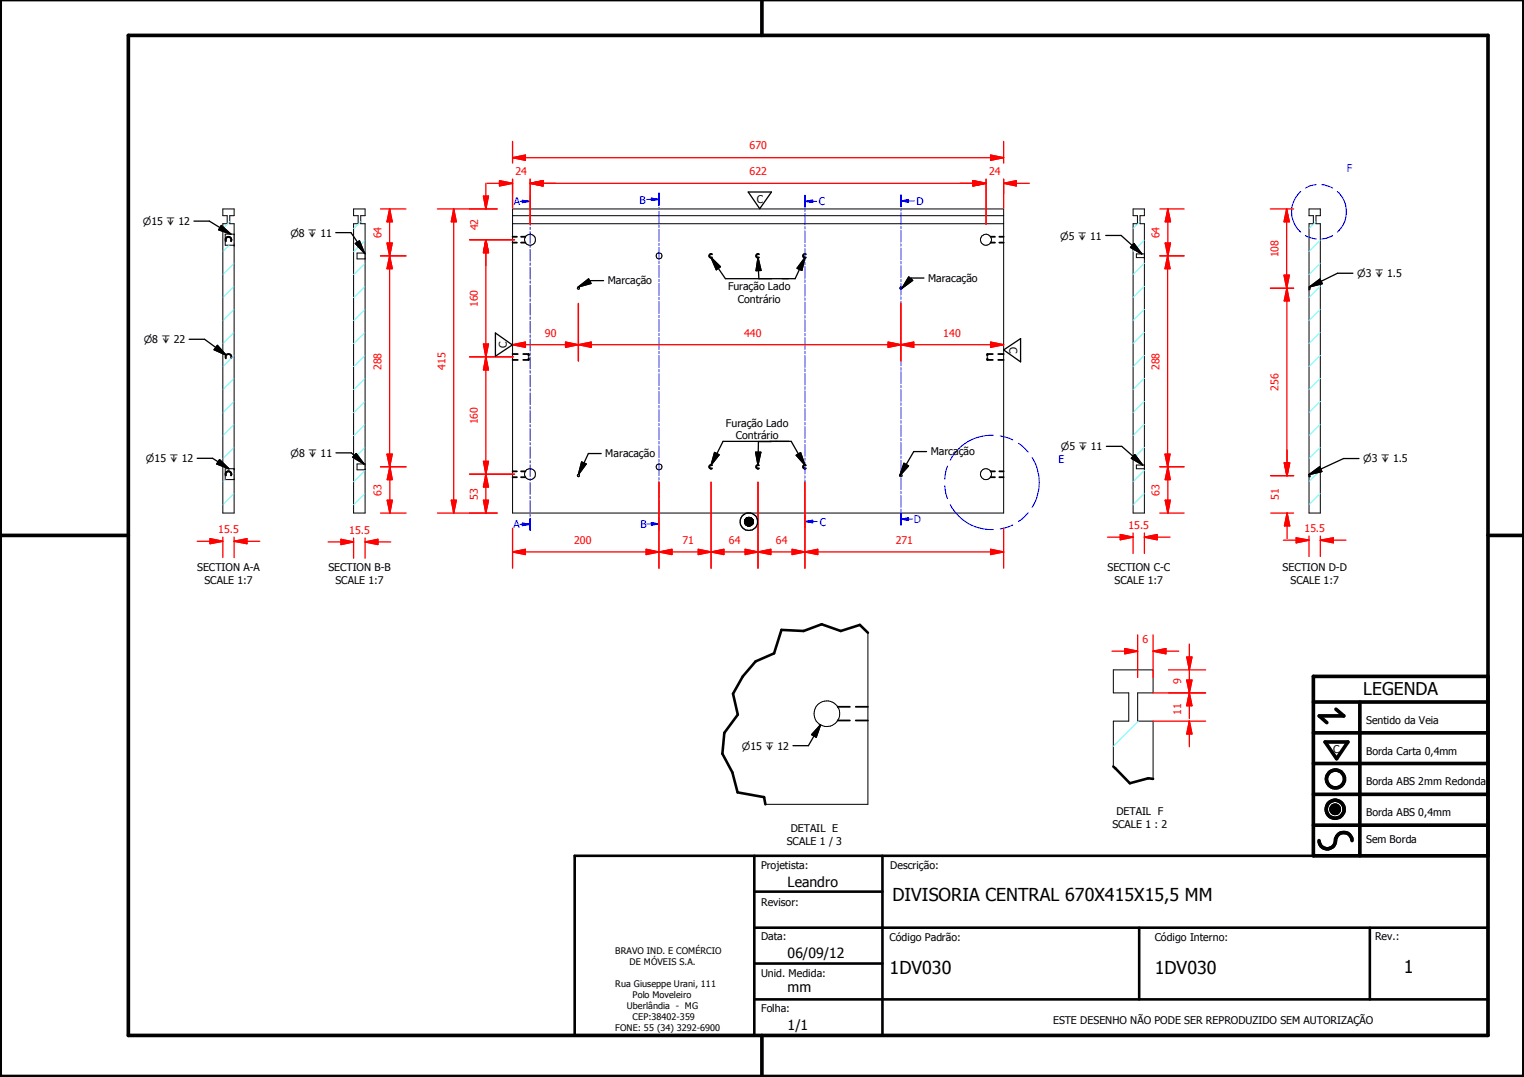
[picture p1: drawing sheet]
<svg xmlns="http://www.w3.org/2000/svg" width="297mm" height="210mm" viewBox="0 0 297 210" stroke-linecap="round" stroke-linejoin="round" font-family="sans-serif">
<g fill="none" stroke="#000" stroke-width=".19">
<path d="M43.4 40.7h2.2v1.3h-.8v1.6h.8v56.4h-2.2v-56.4h.9v-1.6h-.9zM45.6 47.8h.1M45.6 45.6h-1.7v2.2h1.7M68.9 40.7h2.3v1.3h-.9v1.6h.9v56.4h-2.3v-56.4h.9v-1.6h-.9zM71.2 49.3h.1M71.2 49.3h-1.6v1.2h1.6M99.9 40.7h95.7v59.3h-95.7zM99.9 42h95.7M99.9 43.6h95.7M112.6 56h.3v.3h-.3zM175.5 56h.3l-.1 .3h-.2zM220.8 40.7h2.3v1.3h-.9v1.6h.9v56.4h-2.3v-56.4h.9v-1.6h-.9z"/>
<path d="M223.1 50.2h.1M223.1 49.5h-1.6v.7h1.6M255.1 56.3h.1M255.1 55.9h.3v.4h-.3M255.1 40.7h2.2v1.3h-.8v1.6h.8v56.4h-2.2v-56.4h.9v-1.6h-.9zM45.6 91.4h.1M45.6 91.4h-1.7v2.1h1.7M71.2 90.4h-1.6v1.2h1.6M112.6 92.5l.3 .1v.3l-.3-.1zM175.5 92.5l.3 .1-.1 .3h-.2zM223.1 90.6h-1.6v.8h1.6M255.1 92.5h.1"/>
<path d="M255.1 92.5h.3v.4h-.3M145.1 101.5v.4zM145.1 101.5v.3zM145.1 101.6v.2zM145.2 101.4v.5zM145.2 101.4l-.1 .5zM145.2 101.3v.7zM145.2 101.3v.6zM145.2 101.3v.8zM145.3 101.2v1zM145.3 101.2l-.1 .9zM145.3 101.1v1.1z"/>
<path d="M145.4 101v1.3zM145.4 101l-.1 1.2zM145.5 101v1.4zM145.5 100.9v1.5zM145.6 100.9v1.5zM145.7 100.9v1.6zM145.8 100.8v1.7zM145.9 100.8v1.7zM145.9 100.8l-.1 1.7zM146 100.8v1.7zM146 100.8l-.1 1.7zM146.1 100.8l-.1 1.7z"/>
<path d="M146.1 100.8v1.7zM146.2 100.9l-.1 1.6zM146.2 100.9v1.6zM146.3 100.9l-.1 1.6zM146.3 100.9v1.5zM146.4 100.9l-.1 1.5zM146.4 100.9v1.5zM146.5 101l-.1 1.4zM146.5 101v1.4zM146.5 101v1.3zM146.6 101.1l-.1 1.2zM146.6 101.1v1.1z"/>
<path d="M146.6 101.2v1zM146.7 101.3l-.1 .9zM146.7 101.3v.8zM146.7 101.3v.7zM146.8 101.4l-.1 .6zM146.8 101.4v.5zM146.8 101.5v.4zM146.8 101.6v.3zM146.8 101.6v.2zM169.2 123.3v33.5h-20M217 149.4v-8.9h3v-5.5h-3v-4.4h7.7v4.4h-3v5.5h3v11.3M259.4 157.6l1.6 .1z"/>
<path d="M259.4 157.7l1.6 .1zM259.4 157.8l1.6 .1zM259.4 157.9h1.6v.1zM259.4 157.9l1.6 .1h-1.5zM259.4 157.6h1.6zM259.5 158h1.5zM259.5 158l1.4 .1zM259.5 157.5l1.5 .1zM259.5 158.1h1.4zM259.5 157.4l1.5 .1zM259.5 158.1l1.4 .1zM259.5 157.3l1.4 .1z"/>
<path d="M259.6 158.2h1.3zM259.6 158.2h1.2zM259.6 157.2l1.3 .1zM259.6 158.2l1.2 .1zM259.6 157.2h1.3zM259.7 158.3h1.1zM259.7 158.3l1 .1zM259.7 157.1l1.1 .1zM259.7 157.1h1.1zM259.8 158.4h.9zM259.8 158.4h.8zM259.8 157.1h1z"/>
<path d="M259.8 157.1h.9zM259.8 158.4l.8 .1zM259.8 157l.9 .1zM259.8 157h.8zM259.9 158.5h.7zM259.9 158.5h.6zM259.9 157h.7zM260 158.5h.5zM260 158.5h.4zM260 157h.6zM260.1 158.5h.3zM260.1 158.5h.2z"/>
<path d="M260.1 156.9l.4 .1zM260.1 156.9h.3zM260.1 156.9h.2z"/>
<circle cx="103.3" cy="46.7" r="1.07"/>
<circle cx="128.5" cy="49.9" r=".59"/>
<circle cx="192.2" cy="46.7" r="1.08"/>
<circle cx="103.3" cy="92.4" r="1.07"/>
<circle cx="128.5" cy="91" r=".57"/>
<circle cx="192.2" cy="92.4" r="1.07"/>
<circle cx="161.2" cy="139.1" r="2.5"/>
</g>
<g fill="none" stroke="#000" stroke-width=".35">
<path d="M44 47v-.5a.59 .59 0 0 1 .8-.3 .59 .59 0 0 1 .2 .8M99.9 46.1h.8M99.9 47.3h.8M101.6 46.1h.8M101.6 47.3h.8M138.8 49.6l-.2-.1-.3 .2v.4l.5 .1M147.9 49.6l-.3-.1-.2 .2 .1 .4 .4 .1M147.9 50.2h.1M157.1 49.6l-.2-.1-.4 .2 .1 .4 .5 .1M193.1 46.1h.8M193.1 47.3h.8M194.8 46.1h.8"/>
<path d="M194.8 47.3h.8M44 69.8l.1-.6a.6 .6 0 0 1 1 .2l-.1 .4M99.9 69h1M99.9 70.1h1M102 69h1v.4M103 69.8v.3h-1M192.4 69.8v.3h1.1M193.5 69h-1.1v.4M194.6 69h1M194.6 70.1h1M44 92.7v-.5a.58 .58 0 0 1 .7-.3 .58 .58 0 0 1 .3 .8M99.9 91.9h.8"/>
<path d="M99.9 93h.8M101.6 91.9h.8M101.6 93h.8M138.8 90.7l-.5 .1v.4l.3 .2 .2-.1M147.9 90.7h.1M147.9 90.7h-.4l-.1 .4 .3 .3 .2-.1M157.1 90.7l-.6 .1 .1 .4 .3 .2 .2-.1M193.1 91.9h.8M193.1 93h.8M194.8 91.9h.8M194.8 93h.8M163.3 137.8h2.3"/>
<path d="M166.8 137.8h2.4M163.3 140.4h2.3M166.8 140.4h2.4"/>
</g>
<path d="M169.2 123.3l-1.6-1.5-3.7 1.2-3.8-1.3-3.5 1.3-4.3-.2-1.4 4.5-3.6 1.6-2.5 2.9-1.9 3.4 .9 4.1-2.6 3.5-.4 4.1 1.9 3.6 1.1 3.9 5.1 1 .3 1.4M217 149.4l3.2 3.3 3.6-1 .9 .1M112 166.8h178v35h-178zM147 173.8h25M147 166.8v35M172 166.8v35M147 194.8h143M147 180.8h143M147 187.8h25M222 180.8v14M267 180.8v14" fill="none" stroke="#000" stroke-width=".51"/>
<g fill="#000">
<path d="M145.2 101.4l-.1 .5zM145.1 101.5v.4zM145.1 101.5v.3zM145.1 101.6v.2zM145.2 101.3v.6zM145.2 101.4v.5zM145.2 101.3v.7zM145.3 101.2l-.1 .9zM145.2 101.3v.8zM145.3 101.2v1zM145.4 101l-.1 1.2zM145.3 101.1v1.1z"/>
<path d="M145.4 101v1.3zM145.5 100.9v1.5zM145.5 101v1.4zM145.6 100.9v1.5zM145.7 100.9v1.6zM145.8 100.8v1.7zM145.9 100.8v1.7zM145.9 100.8l-.1 1.7zM146 100.8v1.7zM146 100.8l-.1 1.7zM146.1 100.8l-.1 1.7zM146.1 100.8v1.7z"/>
<path d="M146.2 100.9l-.1 1.6zM146.2 100.9v1.6zM146.3 100.9l-.1 1.6zM146.3 100.9v1.5zM146.4 100.9l-.1 1.5zM146.4 100.9v1.5zM146.5 101l-.1 1.4zM146.5 101v1.4zM146.5 101v1.3zM146.6 101.1l-.1 1.2zM146.6 101.1v1.1zM146.6 101.2v1z"/>
<path d="M146.7 101.3l-.1 .9zM146.7 101.3v.8zM146.7 101.3v.7zM146.8 101.4l-.1 .6zM146.8 101.4v.5zM146.8 101.5v.4zM146.8 101.6v.3zM146.8 101.6v.2zM259.4 157.6h1.6zM259.5 157.5l1.5 .1zM259.5 157.4l1.5 .1zM259.5 157.3l1.4 .1z"/>
<path d="M259.6 157.2l1.3 .1zM259.6 157.2h1.3zM259.7 157.1l1.1 .1zM259.7 157.1h1.1zM259.8 157.1h1zM259.8 157.1h.9zM259.8 157l.9 .1zM259.8 157h.8zM259.9 157h.7zM260 157h.6zM260.1 156.9l.4 .1zM260.1 156.9h.3z"/>
<path d="M260.1 156.9h.2zM260.1 158.5h.2zM260 158.5h.4zM260.1 158.5h.3zM259.9 158.5h.6zM260 158.5h.5zM259.8 158.4l.8 .1zM259.9 158.5h.7zM259.8 158.4h.8zM259.7 158.3l1 .1zM259.8 158.4h.9zM259.6 158.2l1.2 .1z"/>
<path d="M259.7 158.3h1.1zM259.6 158.2h1.2zM259.5 158.1l1.4 .1zM259.6 158.2h1.3zM259.5 158l1.4 .1zM259.5 158.1h1.4zM259.4 157.9l1.6 .1h-1.5zM259.5 158h1.5zM259.4 157.6l1.6 .1zM259.4 157.7l1.6 .1zM259.4 157.8l1.6 .1zM259.4 157.9h1.6v.1z"/>
</g>
<g fill="none" stroke="#000" stroke-width=".71">
<path d="M148.5 0v6.9M297 -.1v209.9h-297v-209.9M25 6.9h265v194.9h-265zM0 104.4h25M290 104.4h7M256 136.8h34M260.4 138.2l1.5 1.3h-4.8l1.5 1.3M265 136.8v30M290 131.8h-34v35h34M256 154.8h34M256 148.8h34M256 142.8h34"/>
<path d="M258.3 144.6h4.4l-2.2 3.3zM256 160.8h34M257.1 163.8a1.62 1.62 0 0 0 1.8 1.6 1.62 1.62 0 0 0 1.4-1.9 1.63 1.63 0 0 1 1.7-1.2 1.63 1.63 0 0 1 1.5 1.5M148.5 201.8v8"/>
<circle cx="260.2" cy="157.7" r="1.76"/>
<circle cx="260.2" cy="157.7" r=".82"/>
<circle cx="260.3" cy="151.8" r="1.76"/>
</g>
<g fill="none" stroke="#00f" stroke-width=".19">
<path d="M101.8 39.2h1.5M103.3 38.1v2.3M103.3 40.8v.4M103.3 41.6v2.3M103.3 44.3v.4M103.3 45.1v2.3M103.3 47.8v.4M103.3 48.6v2.3M103.3 51.3v.4M103.3 52.1v2.3M103.3 54.8v.4M103.3 55.6v2.3"/>
<path d="M103.3 58.3v.4M103.3 59.1v2.3M103.3 61.8v.4M103.3 62.6v2.3M103.3 65.3v.4M103.3 66.1v2.3M103.3 68.8v.4M103.3 69.6v2.3M103.3 72.3v.4M103.3 73.1v2.3M103.3 75.8v.4M103.3 76.6v2.3"/>
<path d="M103.3 79.2v.5M103.3 80.1v2.3M103.3 82.8v.4M103.3 83.6v2.3M103.3 86.2v.5M103.3 87.1v2.3M103.3 89.7v.5M103.3 90.6v2.3M103.3 93.3v.4M103.3 94.1v2.3M103.3 96.7v.5M103.3 97.6v2.3"/>
<path d="M103.3 100.2v.5M103.3 101v2.3"/>
</g>
<path d="M103.3 38.1v2.3M103.3 101v2.3" fill="none" stroke="#00f" stroke-width=".3"/>
<path d="M101.8 39l1.5 .2-1.5 .3z" fill="#00f"/>
<path d="M101.4 39.2h.4M101.8 39l1.5 .2-1.5 .3zM101.8 102.2h1.5" fill="none" stroke="#00f" stroke-width=".19"/>
<path d="M101.8 101.9l1.5 .3-1.5 .2z" fill="#00f"/>
<g fill="none" stroke="#00f" stroke-width=".19">
<path d="M127 38.9h1.4M128.4 37.7v2.3M128.4 40.4v.4M128.4 41.2v2.3M128.4 43.9v.4M128.4 44.7v2.3M128.4 47.4v.4M128.4 48.2v2.3M128.4 50.9v.5M128.4 51.7v2.4M128.4 54.4v.5M128.4 55.2v2.4"/>
<path d="M128.4 58v.4M128.4 58.8v2.3M128.4 61.5v.4M128.4 62.3v2.3M128.4 65v.4M128.4 65.8v2.3M128.4 68.5v.4M128.4 69.3v2.3M128.4 72v.5M128.4 72.9v2.2M128.4 75.5v.4M128.4 76.3v2.4"/>
<path d="M128.4 79v.5M128.4 79.9v2.3M128.4 82.5v.5M128.4 83.4v2.3M128.4 86.1v.4M128.4 86.9v2.3M128.4 89.6v.4M128.4 90.4v2.3M128.4 93.1v.5M128.4 93.9v2.3M128.4 96.6v.5M128.4 97.5v2.2"/>
<path d="M101.3 102.2h.5M101.8 101.9l1.5 .3-1.5 .2zM128.4 100.1v.5M128.4 100.9v2.4"/>
</g>
<g fill="none" stroke="#0ff" stroke-width=".19">
<path d="M44.7 47.8l-1.3 1.2M44.8 43.2l-1.4 1.3M45.6 55.8l-2.2 2.2M45.6 51.3l-2.2 2.2M45.6 78.2l-2.2 2.2M45.6 73.7l-2.2 2.2M45.6 69.3l-2.2 2.2M45.6 64.8l-2.2 2.2M45.6 60.3l-2.2 2.2M43.9 93.4l-.5 .5M45.6 96.2l-2.2 2.2M45.6 87.2l-2.2 2.2"/>
<path d="M45.6 82.7l-2.2 2.2"/>
</g>
<path d="M128.4 37.7v2.3M128.4 100.9v2.4" fill="none" stroke="#00f" stroke-width=".3"/>
<path d="M127 38.6l1.4 .3-1.4 .2z" fill="#00f"/>
<path d="M126 38.9h1M127 38.6l1.4 .3-1.4 .2zM127 102.1h1.4" fill="none" stroke="#00f" stroke-width=".19"/>
<path d="M127 101.9l1.4 .2-1.4 .3z" fill="#00f"/>
<g fill="none" stroke="#00f" stroke-width=".19">
<path d="M156.9 38.1v2.2M156.9 39.2h1.5M156.9 40.7v.5M156.9 41.6v2.2M156.9 44.2v.4M156.9 45v2.3M156.9 47.7v.4M156.9 48.5v2.3M156.9 51.1v.5M156.9 51.9v2.3M156.9 54.6v.4M156.9 55.4v2.3"/>
<path d="M156.9 58.1v.4M156.9 58.9v2.3M156.9 61.6v.4M156.9 62.4v2.2M156.9 65v.4M156.9 65.8v2.3M156.9 68.5v.4M156.9 69.3v2.3M156.9 71.9v.5M156.9 72.8v2.2M156.9 75.4v.5M156.9 76.2v2.3"/>
<path d="M156.9 78.9v.4M156.9 79.7v2.3M156.9 82.3v.5M156.9 83.2v2.2M156.9 85.8v.4M156.9 86.6v2.3M156.9 89.3v.4M156.9 90.1v2.3M156.9 92.8v.4M156.9 93.6v2.2M156.9 96.2v.4M156.9 97v2.3"/>
<path d="M156.9 99.7v.4M126.1 102.1h.9M127 101.9l1.4 .2-1.4 .3zM156.9 100.5v2.3"/>
</g>
<g fill="none" stroke="#0ff" stroke-width=".19">
<path d="M70.3 43.2l-1.4 1.3M71.2 55.8l-2.3 2.2M71.2 51.3l-2.3 2.2M71.2 46.8l-2.3 2.2M71.2 78.2l-2.3 2.2M71.2 73.7l-2.3 2.2M71.2 69.3l-2.3 2.2M71.2 64.8l-2.3 2.2M71.2 60.3l-2.3 2.2M71.2 96.2l-2.3 2.2M71.2 91.7l-2.3 2.2M71.2 87.2l-2.3 2.2"/>
<path d="M71.2 82.7l-2.3 2.2"/>
</g>
<path d="M156.9 38.1v2.2M156.9 100.5v2.3" fill="none" stroke="#00f" stroke-width=".3"/>
<path d="M156.9 39.2l1.5-.2v.5z" fill="#00f"/>
<path d="M156.9 39.2l1.5-.2v.5zM158.4 39.2h.8M156.9 101.6h1.5" fill="none" stroke="#00f" stroke-width=".19"/>
<path d="M156.9 101.6l1.5-.2v.5z" fill="#00f"/>
<g fill="none" stroke="#00f" stroke-width=".19">
<path d="M175.6 38v2.3M175.6 39.2h1.5M175.6 40.6v.5M175.6 41.5v2.2M175.6 44.1v.5M175.6 44.9v2.3M175.6 47.5v.5M175.6 48.3v2.3M175.6 51v.4M175.6 51.8v2.3M175.6 54.4v.5M175.6 55.3v2.2"/>
<path d="M175.6 57.9v.4M175.6 58.7v2.3M175.6 61.3v.5M175.6 62.1v2.3M175.6 64.8v.4M175.6 65.6v2.2M175.6 68.2v.5M175.6 69v2.3M175.6 71.7v.4M175.6 72.5v2.3M175.6 75.1v.5M175.6 75.9v2.3"/>
<path d="M175.6 78.5v.5M175.6 79.4v2.2M175.6 82v.5M175.6 82.8v2.3M175.6 85.5v.4M175.6 86.3v2.2M175.6 88.9v.4M175.6 89.7v2.3M175.6 92.4v.4M175.6 93.2v2.2M175.6 95.8v.4M175.6 96.6v2.2"/>
<path d="M175.6 99.2v.5M156.9 101.6l1.5-.2v.5zM158.4 101.6h.9M175.6 100v2.3"/>
</g>
<g fill="none" stroke="#0ff" stroke-width=".19">
<path d="M222.2 43.2l-1.4 1.3M223.1 55.8l-2.3 2.2M223.1 51.3l-2.3 2.2M223.1 46.8l-2.3 2.2M223.1 78.2l-2.3 2.2M223.1 73.7l-2.3 2.2M223.1 69.3l-2.3 2.2M223.1 64.8l-2.3 2.2M223.1 60.3l-2.3 2.2M223.1 96.2l-2.3 2.2M223.1 91.7l-2.3 2.2M223.1 87.2l-2.3 2.2"/>
<path d="M223.1 82.7l-2.3 2.2"/>
</g>
<path d="M175.6 38v2.3M175.6 100v2.3" fill="none" stroke="#00f" stroke-width=".3"/>
<path d="M175.6 39.2l1.5-.3v.5z" fill="#00f"/>
<path d="M175.6 39.2l1.5-.3v.5zM177.1 39.2h1.1M175.6 101.2h1.5" fill="none" stroke="#00f" stroke-width=".19"/>
<path d="M175.6 101.2l1.5-.3v.5z" fill="#00f"/>
<g fill="none" stroke="#00f" stroke-width=".19">
<path d="M253.5 37.3a5.3 5.3 0 0 0 0 8M256.5 36l-1.2 .2-.9 .5M257.6 36l1.6 .4 .6 .3M260.6 37.3a5.3 5.3 0 0 1 0 8M254.4 45.9l.9 .4 1.2 .3M259.8 45.9l-1.2 .5-1 .2M184.1 94.7l.3 1.5 .3 1M184.7 90.8l-.3 1-.3 1.6M185.2 98.3a9 9 0 0 0 8.4 4.9M193.6 84.8a9 9 0 0 0-8.4 4.9M194.9 85l1.7 .4 .8 .3M198.5 86.4l.7 .5 1.2 1.2"/>
<path d="M200.4 99.9l-1.2 1.3-.7 .4M201.2 89.2a9.2 9.2 0 0 1 0 9.7M175.6 101.2l1.5-.3v.5zM177.1 101.2h.8M197.4 102.3l-.8 .4-1.7 .4"/>
</g>
<g fill="none" stroke="#0ff" stroke-width=".19">
<path d="M256.5 43.2l-1.4 1.3M257.3 55.8l-2.2 2.2M257.3 51.3l-2.2 2.2M257.3 46.8l-2.2 2.2M257.3 78.2l-2.2 2.2M257.3 73.7l-2.2 2.2M257.3 69.3l-2.2 2.2M257.3 64.8l-2.2 2.2M257.3 60.3l-2.2 2.2M257.3 96.2l-2.2 2.2M257.3 91.7l-2.2 2.2M257.3 87.2l-2.2 2.2"/>
<path d="M257.3 82.7l-2.2 2.2M221.9 140.5l-4.9 5"/>
</g>
<path d="M97.4 35.7h2.5" fill="none" stroke="#f00" stroke-width=".25"/>
<path d="M97.4 35.2l2.5 .5-2.5 .5z" fill="#f00"/>
<path d="M97.4 35.2l2.5 .5-2.5 .5zM103.3 35.7h2.5" fill="none" stroke="#f00" stroke-width=".25"/>
<path d="M103.3 35.7l2.5-.5v1z" fill="#f00"/>
<path d="M94.9 35.7h2.5M99.9 34.9v5.7M103.3 35.7l2.5-.5v1zM103.3 35.7h5M103.3 34.9v8.8" fill="none" stroke="#f00" stroke-width=".25"/>
<path d="M103.3 35.7l2.5-.5v1z" fill="#f00"/>
<path d="M103.3 35.7l2.5-.5v1zM189.6 35.7h2.6" fill="none" stroke="#f00" stroke-width=".25"/>
<path d="M189.6 35.2l2.6 .5-2.6 .5z" fill="#f00"/>
<path d="M103.3 34.9v8.8M105.8 35.7h86.4M189.6 35.2l2.6 .5-2.6 .5zM192.2 34.9v8.8" fill="none" stroke="#f00" stroke-width=".25"/>
<path d="M189.6 35.2l2.6 .5-2.6 .5z" fill="#f00"/>
<path d="M189.6 35.2l2.6 .5-2.6 .5zM195.6 35.7h2.5" fill="none" stroke="#f00" stroke-width=".25"/>
<path d="M195.6 35.7l2.5-.5v1z" fill="#f00"/>
<path d="M187.2 35.7h2.4M192.2 34.9v8.8M195.6 35.7l2.5-.5v1zM195.6 34.9v5.7M198.1 35.7h2.5M110.2 67.2h2.5" fill="none" stroke="#f00" stroke-width=".25"/>
<path d="M110.2 66.7l2.5 .5-2.5 .5z" fill="#f00"/>
<path d="M99.9 67.2h2.5M110.2 66.7l2.5 .5-2.5 .5z" fill="none" stroke="#f00" stroke-width=".25"/>
<path d="M99.9 67.2l2.5-.5v1z" fill="#f00"/>
<path d="M112.7 59.1v11.3M99.9 67.2l2.5-.5v1zM102.4 67.2h7.8M175.6 67.2h2.5" fill="none" stroke="#f00" stroke-width=".25"/>
<path d="M175.6 67.2l2.5-.5v1z" fill="#f00"/>
<path d="M175.6 67.2l2.5-.5v1zM193.1 67.2h2.5" fill="none" stroke="#f00" stroke-width=".25"/>
<path d="M193.1 66.7l2.5 .5-2.5 .5z" fill="#f00"/>
<path d="M175.6 59.1v11.3M178.1 67.2h15M193.1 66.7l2.5 .5-2.5 .5zM99.9 107.6h2.5" fill="none" stroke="#f00" stroke-width=".25"/>
<path d="M99.9 107.6l2.5-.5v1z" fill="#f00"/>
<path d="M99.9 107.6l2.5-.5v1zM125.9 107.6h2.5" fill="none" stroke="#f00" stroke-width=".25"/>
<path d="M125.9 107.1l2.5 .5-2.5 .5z" fill="#f00"/>
<path d="M128.4 94v16.7M99.9 103v7.7M102.4 107.6h23.5M125.9 107.1l2.5 .5-2.5 .5zM128.4 107.6h2.6" fill="none" stroke="#f00" stroke-width=".25"/>
<path d="M128.4 107.6l2.6-.5v1z" fill="#f00"/>
<path d="M128.4 107.6l2.6-.5v1zM136.1 107.6h2.5" fill="none" stroke="#f00" stroke-width=".25"/>
<path d="M136.1 107.1l2.5 .5-2.5 .5z" fill="#f00"/>
<path d="M128.4 94v16.7M138.6 94v16.7M131 107.6h5.1M136.1 107.1l2.5 .5-2.5 .5zM138.6 107.6h2.5" fill="none" stroke="#f00" stroke-width=".25"/>
<path d="M138.6 107.6l2.5-.5v1z" fill="#f00"/>
<path d="M138.6 107.6l2.5-.5v1zM145.2 107.6h2.5" fill="none" stroke="#f00" stroke-width=".25"/>
<path d="M145.2 107.1l2.5 .5-2.5 .5z" fill="#f00"/>
<path d="M138.6 94v16.7M147.7 94v16.7M141.1 107.6h4.1M145.2 107.1l2.5 .5-2.5 .5zM147.7 107.6h2.5" fill="none" stroke="#f00" stroke-width=".25"/>
<path d="M147.7 107.6l2.5-.5v1z" fill="#f00"/>
<path d="M147.7 107.6l2.5-.5v1zM154.4 107.6h2.5" fill="none" stroke="#f00" stroke-width=".25"/>
<path d="M154.4 107.1l2.5 .5-2.5 .5z" fill="#f00"/>
<path d="M147.7 94v16.7M156.9 94v16.7M150.2 107.6h4.2M154.4 107.1l2.5 .5-2.5 .5zM156.9 107.6h2.5" fill="none" stroke="#f00" stroke-width=".25"/>
<path d="M156.9 107.6l2.5-.5v1z" fill="#f00"/>
<path d="M156.9 107.6l2.5-.5v1zM193.1 107.6h2.5" fill="none" stroke="#f00" stroke-width=".25"/>
<path d="M193.1 107.1l2.5 .5-2.5 .5z" fill="#f00"/>
<path d="M94.7 38.2v2.5M156.9 94v16.7M159.4 107.6h33.7M193.1 107.1l2.5 .5-2.5 .5zM195.6 103v7.7" fill="none" stroke="#f00" stroke-width=".25"/>
<path d="M94.2 38.2h1l-.5 2.5z" fill="#f00"/>
<path d="M94.2 38.2h1l-.5 2.5zM94.7 46.7v2.5" fill="none" stroke="#f00" stroke-width=".25"/>
<path d="M94.7 46.7l.5 2.5h-1z" fill="#f00"/>
<path d="M94.7 35.7v2.5M91.5 40.7h5.4M91.5 46.7h8.8M94.7 46.7l.5 2.5h-1zM94.7 46.7v5" fill="none" stroke="#f00" stroke-width=".25"/>
<path d="M94.7 46.7l.5 2.5h-1z" fill="#f00"/>
<path d="M94.7 46.7l.5 2.5h-1zM94.7 67.1v2.5" fill="none" stroke="#f00" stroke-width=".25"/>
<path d="M94.2 67.1h1l-.5 2.5z" fill="#f00"/>
<path d="M91.5 46.7h8.8M94.7 49.2v17.9M91.5 69.6h8.5M94.2 67.1h1l-.5 2.5zM94.7 69.6v2.5" fill="none" stroke="#f00" stroke-width=".25"/>
<path d="M94.7 69.6l.5 2.5h-1z" fill="#f00"/>
<path d="M94.7 69.6l.5 2.5h-1zM94.7 89.9v2.5" fill="none" stroke="#f00" stroke-width=".25"/>
<path d="M94.2 89.9h1l-.5 2.5z" fill="#f00"/>
<path d="M91.5 69.6h8.5M94.7 72.1v17.8M91.5 92.4h8.8M94.2 89.9h1l-.5 2.5zM94.7 92.4v2.5" fill="none" stroke="#f00" stroke-width=".25"/>
<path d="M94.7 92.4l.5 2.5h-1z" fill="#f00"/>
<path d="M94.7 92.4l.5 2.5h-1zM94.7 97.5v2.5" fill="none" stroke="#f00" stroke-width=".25"/>
<path d="M94.2 97.5h1l-.5 2.5z" fill="#f00"/>
<path d="M88.4 40.7v2.5M91.5 100h5.4M91.5 92.4h8.8M94.2 97.5h1l-.5 2.5zM94.7 94.9v2.6" fill="none" stroke="#f00" stroke-width=".25"/>
<path d="M88.4 40.7l.5 2.5h-.9z" fill="#f00"/>
<path d="M88.4 40.7l.5 2.5h-.9zM88.4 97.5v2.5" fill="none" stroke="#f00" stroke-width=".25"/>
<path d="M88 97.5h.9l-.5 2.5z" fill="#f00"/>
<path d="M85.3 40.7h11.6M88.4 43.2v54.3M112.7 67.2h2.5M85.3 100h11.6M88 97.5h.9l-.5 2.5z" fill="none" stroke="#f00" stroke-width=".25"/>
<path d="M112.7 67.2l2.5-.5v1z" fill="#f00"/>
<path d="M112.7 67.2l2.5-.5v1zM173.1 67.2h2.5" fill="none" stroke="#f00" stroke-width=".25"/>
<path d="M173.1 66.7l2.5 .5-2.5 .5z" fill="#f00"/>
<path d="M75.9 40.7v2.5M112.7 59.1v11.3M175.6 59.1v11.3M115.2 67.2h57.9M173.1 66.7l2.5 .5-2.5 .5z" fill="none" stroke="#f00" stroke-width=".25"/>
<g fill="none" stroke="#000" stroke-width=".25">
<path d="M37.8 43.1h3l4.2 2.5M43.1 43.9l1.9 1.7-2.4-.8zM65.4 45.3h3l2.6 4M69.3 47.5l.8-.6 .9 2.4zM138.6 50.2l1.8 1.8-.8 .6zM138.6 50.2l2.8 4.1h13.6l1.9-4.1M147.7 50.2l.6 2.5h-.9zM147.7 50.2l.2 4.1M156.9 50.2l-.6 2.5-.9-.4zM36.9 66.1h3l4.2 3.1M42.4 67.3l1.7 1.9-2.4-1zM38.4 89.3h3l3.2 2.1"/>
<path d="M42.8 89.6l1.8 1.8-2.4-1zM65.5 88.3h3l2.4 2.1M69.4 88.4l1.5 2-2.2-1.3zM138.6 90.6l2.3-4.6h13.3l2.7 4.6M139.3 88.2l.9 .4-1.6 2zM147.3 88.1h1l-.6 2.5zM150.3 86.1h-2.5l-.1 4.5M155.2 88.7l.8-.5 .9 2.4z"/>
</g>
<path d="M43.1 43.9l1.9 1.7-2.4-.8zM69.3 47.5l.8-.6 .9 2.4zM138.6 50.2l1.8 1.8-.8 .6zM147.7 50.2l.6 2.5h-.9zM156.9 50.2l-.6 2.5-.9-.4zM42.4 67.3l1.7 1.9-2.4-1zM42.8 89.6l1.8 1.8-2.4-1zM69.4 88.4l1.5 2-2.2-1.3zM139.3 88.2l.9 .4-1.6 2zM147.3 88.1h1l-.6 2.5zM155.2 88.7l.8-.5 .9 2.4z" fill="#000"/>
<path d="M75.9 40.7l.6 2.5h-1.1z" fill="#f00"/>
<path d="M75.9 40.7l.6 2.5h-1.1zM75.9 47.4v2.5" fill="none" stroke="#f00" stroke-width=".25"/>
<path d="M75.4 47.4h1.1l-.6 2.5z" fill="#f00"/>
<path d="M74.2 49.9h4.9M74.2 40.7h4.9M75.4 47.4h1.1l-.6 2.5zM75.9 43.2v4.2M75.9 49.9v2.5" fill="none" stroke="#f00" stroke-width=".25"/>
<path d="M75.9 49.9l.6 2.5h-1.1z" fill="#f00"/>
<path d="M75.9 49.9l.6 2.5h-1.1zM75.9 88.5v2.5" fill="none" stroke="#f00" stroke-width=".25"/>
<path d="M75.4 88.5h1.1l-.6 2.5z" fill="#f00"/>
<path d="M74.2 49.9h4.9M75.9 52.4v36.1M74.2 91h4.9M75.4 88.5h1.1l-.6 2.5zM76 91v2.5" fill="none" stroke="#f00" stroke-width=".25"/>
<path d="M76 91l.5 2.5h-1z" fill="#f00"/>
<path d="M76 91l.5 2.5h-1zM76 97.5v2.5" fill="none" stroke="#f00" stroke-width=".25"/>
<path d="M75.5 97.5h1l-.5 2.5z" fill="#f00"/>
<path d="M227.6 40.7v2.5M74.2 100h5M74.2 91h5M75.5 97.5h1l-.5 2.5zM76 93.5v4" fill="none" stroke="#f00" stroke-width=".25"/>
<path d="M215.5 45.9h3l4 3.6M221 47.5l1.5 2-2.2-1.3zM215.6 87h3l4.1 3.6M221.2 88.6l1.5 2-2.2-1.3z" fill="none" stroke="#000" stroke-width=".25"/>
<path d="M221 47.5l1.5 2-2.2-1.3zM221.2 88.6l1.5 2-2.2-1.3z" fill="#000"/>
<path d="M227.6 40.7l.5 2.5h-1z" fill="#f00"/>
<path d="M227.6 40.7l.5 2.5h-1zM227.6 47.4v2.5" fill="none" stroke="#f00" stroke-width=".25"/>
<path d="M227.1 47.4h1l-.5 2.5z" fill="#f00"/>
<path d="M226.1 49.9h4.7M226.1 40.7h4.7M227.1 47.4h1l-.5 2.5zM227.6 49.9v2.5M227.6 43.2v4.2" fill="none" stroke="#f00" stroke-width=".25"/>
<path d="M227.6 49.9l.4 2.5h-.9z" fill="#f00"/>
<path d="M227.6 49.9l.4 2.5h-.9zM227.6 88.5v2.5" fill="none" stroke="#f00" stroke-width=".25"/>
<path d="M227.1 88.5h.9l-.4 2.5z" fill="#f00"/>
<path d="M226.1 49.9h4.7M227.6 52.4v36.1M226.1 91h4.7M227.1 88.5h.9l-.4 2.5zM227.6 91v2.5" fill="none" stroke="#f00" stroke-width=".25"/>
<path d="M227.6 91l.5 2.5h-1z" fill="#f00"/>
<path d="M227.6 91l.5 2.5h-1zM227.6 97.5v2.5" fill="none" stroke="#f00" stroke-width=".25"/>
<path d="M227.1 97.5h1l-.5 2.5z" fill="#f00"/>
<path d="M226.1 100h4.7M226.1 91h4.7M227.1 97.5h1l-.5 2.5zM227.6 93.5v4M218.4 104.7h2.4" fill="none" stroke="#f00" stroke-width=".25"/>
<path d="M218.4 104.2l2.4 .5-2.4 .5z" fill="#f00"/>
<path d="M218.4 104.2l2.4 .5-2.4 .5zM223.1 104.7h2.4" fill="none" stroke="#f00" stroke-width=".25"/>
<path d="M223.1 104.7l2.4-.5v1z" fill="#f00"/>
<path d="M66.5 105.6h2.4M215.9 104.7h2.5M220.8 103.9v4M223.1 104.7l2.4-.5v1zM223.1 103.9v4M225.5 104.7h2.5" fill="none" stroke="#f00" stroke-width=".25"/>
<path d="M66.5 105.1l2.4 .5-2.4 .5z" fill="#f00"/>
<path d="M66.5 105.1l2.4 .5-2.4 .5zM71.2 105.6h2.5" fill="none" stroke="#f00" stroke-width=".25"/>
<path d="M71.2 105.6l2.5-.5v1z" fill="#f00"/>
<path d="M40.9 105.5h2.5M64 105.6h2.5M68.9 104.9v3.9M71.2 105.6l2.5-.5v1zM71.2 104.9v3.9M73.7 105.6h2.5" fill="none" stroke="#f00" stroke-width=".25"/>
<path d="M40.9 105l2.5 .5-2.5 .5z" fill="#f00"/>
<path d="M40.9 105l2.5 .5-2.5 .5zM45.6 105.5h2.5" fill="none" stroke="#f00" stroke-width=".25"/>
<path d="M45.6 105.5l2.5-.5v1z" fill="#f00"/>
<path d="M38.4 105.5h2.5M43.4 104.7v4M45.6 105.5l2.5-.5v1zM45.6 104.7v4M48.1 105.5h2.5M252.6 105.3h2.5" fill="none" stroke="#f00" stroke-width=".25"/>
<path d="M255.2 55.9l2.1-1.5 .4 .9zM263.7 53.3h-3l-5.5 2.6M255.1 92.5l2.1-1.5 .4 .9zM264.9 89.4h-3l-6.8 3.1" fill="none" stroke="#000" stroke-width=".25"/>
<path d="M255.2 55.9l2.1-1.5 .4 .9zM255.1 92.5l2.1-1.5 .4 .9z" fill="#000"/>
<path d="M252.6 104.8l2.5 .5-2.5 .5z" fill="#f00"/>
<path d="M252.6 104.8l2.5 .5-2.5 .5zM257.3 105.3h2.6" fill="none" stroke="#f00" stroke-width=".25"/>
<path d="M257.3 105.3l2.6-.5v1z" fill="#f00"/>
<path d="M250.8 40.7v2.5M250.1 105.3h2.5M255.1 104.5v4M257.3 105.3l2.6-.5v1zM257.3 104.5v4M259.9 105.3h2.4" fill="none" stroke="#f00" stroke-width=".25"/>
<path d="M250.8 40.7l.5 2.5h-1z" fill="#f00"/>
<path d="M250.8 40.7l.5 2.5h-1zM250.8 53.6v2.6" fill="none" stroke="#f00" stroke-width=".25"/>
<path d="M250.3 53.6h1l-.5 2.6z" fill="#f00"/>
<path d="M247.6 40.7h4.5M247.6 56.2h4.5M250.3 53.6h1l-.5 2.6zM250.8 43.2v10.4M250.8 56.2v2.4" fill="none" stroke="#f00" stroke-width=".25"/>
<path d="M250.8 56.2l.5 2.4h-1z" fill="#f00"/>
<path d="M250.8 56.2l.5 2.4h-1zM250.8 90.2v2.5" fill="none" stroke="#f00" stroke-width=".25"/>
<path d="M250.3 90.2h1l-.5 2.5z" fill="#f00"/>
<path d="M247.6 56.2h4.5M250.8 58.6l.1 34.1M247.6 92.7h4.5M250.3 90.2h1l-.5 2.5z" fill="none" stroke="#f00" stroke-width=".25"/>
<path d="M250.4 90.2h1l-.5 2.5z" fill="#f00"/>
<path d="M250.4 90.2h1l-.5 2.5zM250.9 100v2.5" fill="none" stroke="#f00" stroke-width=".25"/>
<path d="M250.9 100l.5 2.5h-1z" fill="#f00"/>
<path d="M99.9 30.7h2.5M247.7 92.7h4.4M247.7 100h4.4M250.9 100l.5 2.5h-1zM250.9 87.7v2.5M250.9 102.5v2.5" fill="none" stroke="#f00" stroke-width=".25"/>
<g fill="none" stroke="#000" stroke-width=".25">
<path d="M145.8 37.4h4.6l-2.3 3.3zM96.6 64.9l3.3 2.3-3.3 2.2zM195.6 68.2l3.3-2.2v4.5zM159.9 141.3l-.8 2.4-.9-.5zM159.9 141.3l-2.3 4h-3"/>
<circle cx="146" cy="101.7" r="1.7"/>
<circle cx="146" cy="101.7" r=".85"/>
</g>
<path d="M159.9 141.3l-.8 2.4-.9-.5z" fill="#000"/>
<path d="M99.9 30.7l2.5-.5v1z" fill="#f00"/>
<path d="M99.9 30.7l2.5-.5v1zM193.1 30.7h2.5" fill="none" stroke="#f00" stroke-width=".25"/>
<path d="M193.1 30.2l2.5 .5-2.5 .5z" fill="#f00"/>
<path d="M99.9 27.6v4.2M99.9 34.9v2.8M102.4 30.7h90.7M193.1 30.2l2.5 .5-2.5 .5zM195.6 27.6v4.2M195.6 34.9v2.8M219.2 126.9h2.5" fill="none" stroke="#f00" stroke-width=".25"/>
<path d="M112.7 55.9l2-1.5 .5 .8zM117.6 54.7h-2.5l-2.4 1.2M177.1 54l.8 .7-2.1 1.5zM180.1 54.2h-2.5l-1.8 2M113.4 90l.9 .4-1.6 2.1zM117.2 88.4h-2.5l-2 4.1M176.2 90.3l.9 .5-1.7 1.9zM180.6 88h-2.5l-2.7 4.7" fill="none" stroke="#000" stroke-width=".25"/>
<path d="M112.7 55.9l2-1.5 .5 .8zM177.1 54l.8 .7-2.1 1.5zM113.4 90l.9 .4-1.6 2.1zM176.2 90.3l.9 .5-1.7 1.9z" fill="#000"/>
<path d="M219.2 126.4l2.5 .5-2.5 .5z" fill="#f00"/>
<path d="M219.2 126.4l2.5 .5-2.5 .5zM224.7 126.9h2.5" fill="none" stroke="#f00" stroke-width=".25"/>
<path d="M224.7 126.9l2.5-.5v1z" fill="#f00"/>
<path d="M216.7 126.9h2.5M221.7 123.7v8.3M224.7 126.9l2.5-.5v1zM224.7 123.7v8.3M227.2 126.9h2.5M231.8 135v2.5" fill="none" stroke="#f00" stroke-width=".25"/>
<path d="M231.8 135l.5 2.5h-1z" fill="#f00"/>
<path d="M231.8 135l.5 2.5h-1zM231.8 128.1v2.5" fill="none" stroke="#f00" stroke-width=".25"/>
<path d="M231.3 128.1h1l-.5 2.5z" fill="#f00"/>
<path d="M227.7 130.6h7.3M227.7 135h7.3M231.3 128.1h1l-.5 2.5zM231.8 125.5v2.6M231.8 137.5v2.5M231.8 140.5v2.5" fill="none" stroke="#f00" stroke-width=".25"/>
<path d="M231.8 140.5l.5 2.5h-1z" fill="#f00"/>
<path d="M231.8 132.5v2.5M231.8 140.5l.5 2.5h-1z" fill="none" stroke="#f00" stroke-width=".25"/>
<path d="M231.3 132.5h1l-.5 2.5z" fill="#f00"/>
<path d="M224.7 135h10.3M231.3 132.5h1l-.5 2.5zM231.8 130v2.5M224.7 140.5h10.3M231.8 143v2.5" fill="none" stroke="#f00" stroke-width=".25"/>
<g font-size="3.5">
<text x="173.9" y="175.7">DIVISORIA CENTRAL 670X415X15,5 MM</text>
<text x="173.4" y="189.7">1DV030</text>
<text x="225.1" y="189.7">1DV030</text>
<text x="273.6" y="189.7">1</text>
</g>
<text font-size="3.4" x="265.7" y="135.4">LEGENDA</text>
<g font-size="2.7">
<text x="153.5" y="172.8">Leandro</text>
<text x="153.5" y="186.6">06/09/12</text>
<text x="153.5" y="193.4">mm</text>
<text x="153.5" y="200.8">1/1</text>
</g>
<g font-size="2.1" fill="#f00">
<text x="146.1" y="29.1">670</text>
<text x="100.5" y="34.2">24</text>
<text x="146.1" y="34.1">622</text>
<text x="192.8" y="34.2">24</text>
<text x="74.3" y="46.4" transform="rotate(-90 74.3 46.4)">64</text>
<text x="93.2" y="44.9" transform="rotate(-90 93.2 44.9)">42</text>
<text x="226" y="46.4" transform="rotate(-90 226 46.4)">64</text>
<text x="249.2" y="50.2" transform="rotate(-90 249.2 50.2)">108</text>
<text x="93.1" y="59.9" transform="rotate(-90 93.1 59.9)">160</text>
<text x="106.2" y="65.6">90</text>
<text x="145.1" y="65.6">440</text>
<text x="183.9" y="65.6">140</text>
<text x="74.3" y="72.1" transform="rotate(-90 74.3 72.1)">288</text>
<text x="86.8" y="72.1" transform="rotate(-90 86.8 72.1)">415</text>
<text x="226" y="72.1" transform="rotate(-90 226 72.1)">288</text>
<text x="249.2" y="76.2" transform="rotate(-90 249.2 76.2)">256</text>
<text x="93.1" y="82.7" transform="rotate(-90 93.1 82.7)">160</text>
<text x="74.4" y="96.6" transform="rotate(-90 74.4 96.6)">63</text>
<text x="93.1" y="97.4" transform="rotate(-90 93.1 97.4)">53</text>
<text x="226" y="96.6" transform="rotate(-90 226 96.6)">63</text>
<text x="249.3" y="97.5" transform="rotate(-90 249.3 97.5)">51</text>
<text x="42.5" y="103.9">15.5</text>
<text x="68.1" y="104">15.5</text>
<text x="111.9" y="106">200</text>
<text x="133" y="106">71</text>
<text x="142.1" y="106">64</text>
<text x="151.2" y="106">64</text>
<text x="174.6" y="106">271</text>
<text x="220" y="103.1">15.5</text>
<text x="254.3" y="103.7">15.5</text>
<text x="222.7" y="125.3">6</text>
<text x="230.2" y="133.3" transform="rotate(-90 230.2 133.3)">9</text>
<text x="230.2" y="139.4" transform="rotate(-90 230.2 139.4)">11</text>
</g>
<g font-size="2.1" fill="#00f">
<text x="262.5" y="33.6">F</text>
<text x="100.2" y="40">A</text>
<text x="124.7" y="39.7">B</text>
<text x="159.6" y="40">C</text>
<text x="178.6" y="39.9">D</text>
<text x="206.3" y="90.3">E</text>
<text x="178.1" y="101.9">D</text>
<text x="100.1" y="103">A</text>
<text x="124.8" y="102.9">B</text>
<text x="159.8" y="102.5">C</text>
</g>
<g font-size="2.1">
<text x="147.5" y="39.6">C</text>
<text x="118.4" y="55.3">Marcação</text>
<text x="141.9" y="56.6">Furação Lado</text>
<text x="143.8" y="59.1">Contrário</text>
<text x="180.9" y="54.9">Maracação</text>
<text x="98.8" y="67.9" transform="rotate(-90 98.8 67.9)">C</text>
<text x="196.8" y="67.6" transform="rotate(90 196.8 67.6)">C</text>
<text x="141.5" y="83.2">Furação Lado</text>
<text x="118" y="89">Maracação</text>
<text x="143.4" y="85.6">Contrário</text>
<text x="181.4" y="88.7">Marcação</text>
<text x="38.4" y="111.3">SECTION A-A</text>
<text x="39.8" y="113.7">SCALE 1:7</text>
<text x="64" y="111.3">SECTION B-B</text>
<text x="65.4" y="113.7">SCALE 1:7</text>
<text x="215.9" y="111.3">SECTION C-C</text>
<text x="217.3" y="113.7">SCALE 1:7</text>
<text x="250" y="111.3">SECTION D-D</text>
<text x="251.5" y="113.7">SCALE 1:7</text>
<text x="266.3" y="141.1">Sentido da Veia</text>
<text x="259.8" y="146.7">C</text>
<text x="266.3" y="147.2">Borda Carta 0,4mm</text>
<text x="266.3" y="153.1">Borda ABS 2mm Redonda</text>
<text x="216.8" y="161.4">SCALE 1 : 2</text>
<text x="217.6" y="158.9">DETAIL F</text>
<text x="266.3" y="159">Borda ABS 0,4mm</text>
<text x="153.3" y="164.6">SCALE 1 / 3</text>
<text x="154.1" y="162.2">DETAIL E</text>
<text x="266.3" y="164.4">Sem Borda</text>
<text x="148.4" y="169.3">Projetista:</text>
<text x="173.5" y="169.5">Descrição:</text>
<text x="148.4" y="176.6">Revisor:</text>
<text x="148.4" y="183.2">Data:</text>
<text x="173.4" y="183.3">Código Padrão:</text>
<text x="225.1" y="183.3">Código Interno:</text>
<text x="268" y="183.2">Rev.:</text>
<text x="148.4" y="190.5">Unid. Medida:</text>
<text x="148.4" y="197.2">Folha:</text>
<text x="205.3" y="199.5">ESTE DESENHO NÃO PODE SER REPRODUZIDO SEM AUTORIZAÇÃO</text>
</g>
<g font-size="1.9">
<text x="27.8" y="43.9">⌀15 ↧ 12</text>
<text x="56.6" y="46.1">⌀8 ↧ 11</text>
<text x="206.6" y="46.7">⌀5 ↧ 11</text>
<text x="264.5" y="54">⌀3 ↧ 1.5</text>
<text x="28" y="66.9">⌀8 ↧ 22</text>
<text x="56.6" y="89">⌀8 ↧ 11</text>
<text x="206.8" y="87.8">⌀5 ↧ 11</text>
<text x="28.4" y="90.1">⌀15 ↧ 12</text>
<text x="265.7" y="90.1">⌀3 ↧ 1.5</text>
<text x="144.6" y="146.1">⌀15 ↧ 12</text>
</g>
<g font-size="1.8">
<text x="119.9" y="186">BRAVO IND. E COMÉRCIO</text>
<text x="122.7" y="188.1">DE MÓVEIS S.A.</text>
<text x="119.9" y="192.4">Rua Giuseppe Urani, 111</text>
<text x="122.2" y="196.7">Uberlândia - MG</text>
<text x="123.3" y="194.6">Polo Moveleiro</text>
<text x="119.9" y="201">FONE: 55 (34) 3292-6900</text>
<text x="123.3" y="198.8">CEP:38402-359</text>
</g>
</svg>
